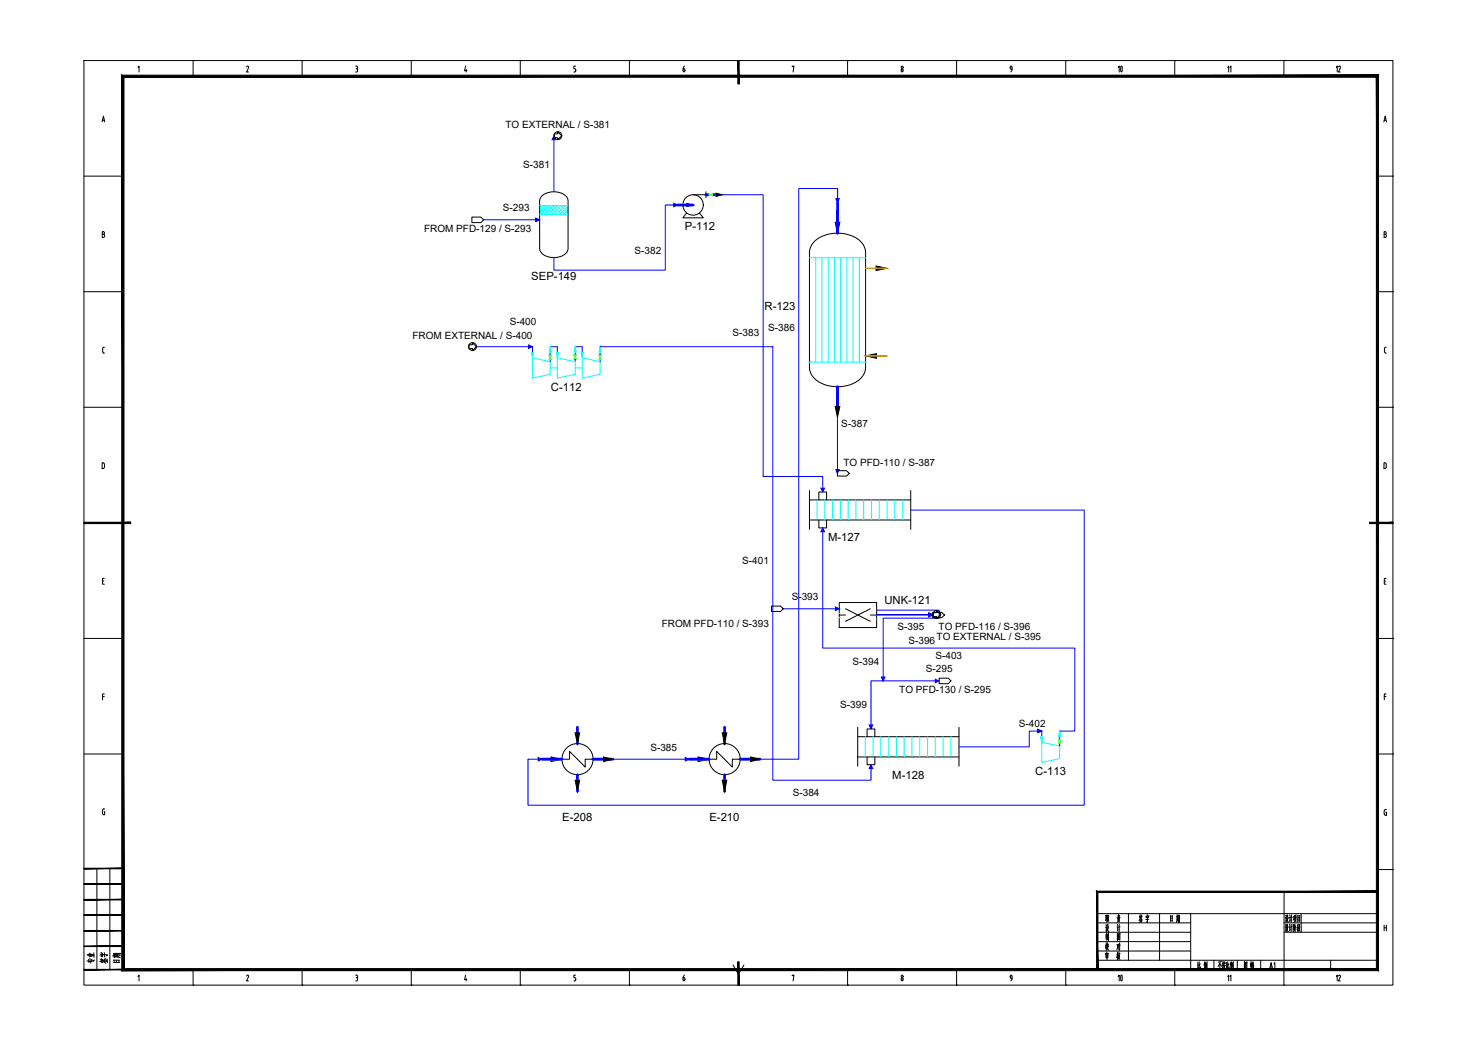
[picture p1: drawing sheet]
<svg xmlns="http://www.w3.org/2000/svg" width="420mm" height="297mm" viewBox="0 0 420 297" stroke-linecap="round" stroke-linejoin="round" font-family="sans-serif">
<g fill="none" stroke="#000" stroke-width=".28">
<path d="M23.9 17.2h372.1v262.8h-372.1zM39.2 19.2l.3-.4v1.7M54.9 17.2h.1M54.9 17.2v4.5M70.4 18.8l-.3 .2M70.4 18.8l.2 .2v.3M70.6 19.4l-.5 1.1h.5M85.9 17.2h.1M85.9 17.2v4.5M101.1 18.8h.3M101.2 19.5h.2M101.4 18.8l.3 .3-.3 .4"/>
<path d="M101.4 19.5l.3 .4M101.6 19.9v.2M116.9 17.2h.1M116.9 17.2v4.5M132.4 18.8l-.3 1.3h.6M132.5 19.7v.8M147.9 17.2h.1M147.9 17.2v4.5M163.6 18.8h-.5v.7l.5 .1v.5M178.9 17.2h.1M178.9 17.2v4.5M194.6 18.8l-.4 .7"/>
<path d="M194.7 19.9v.2M194.7 19.9l-.1-.3-.4-.1v.6M209.9 17.2h.1M225.2 19v-.2h.5l-.2 1.7M240.9 17.2h.1M240.9 17.2v4.5M256.7 19.9v.2M256.7 19.9l-.2-.4-.3 .6M271.9 17.2h.1M271.9 17.2v4.5M287.2 19.1l.3-.3 .2 .3M287.2 19.2l.3 .5"/>
<path d="M287.7 19.2v.5h-.3M287.7 19.6l-.4 .8M303 17.2h.1M303 17.2v4.5M334 17.2h.1M334 17.2v4.5M365 17.2h.1M365 17.2v4.5M29 34.7l.4-1.7 .4 1.7M29.1 34.2h.6M101.1 20.5h.3M101.7 20.1l-.3 .3"/>
<path d="M163.7 20.1l-.1 .3-.5 .1M194.2 20.1l.2 .3 .3-.3M256.2 20.1l.3 .3 .2-.3M393.4 34.7l.4-1.7 .4 1.7M393.5 34.2h.6M23.9 50.1h11.1M391.6 50.1h4.4M396 50.1h.1M29.1 66.6h.3M29.4 66.6l.3 .4-.3 .5M29.4 66.6l.3-.2v-.4l-.6-.1v1.6h.3M393.5 66.6h.3"/>
<path d="M393.8 66.6l.3 .4-.3 .5M393.8 66.6l.2-.2v-.4l-.5-.1v1.6h.3M23.9 82.9h11.1M29.2 100l.3 .4M29.4 98.7h.3M29.5 98.7l-.3 .2v1.1M391.6 82.9h4.4M393.6 100l.1 .3 .4 .1M394.1 98.7l-.5 .2v1.1M396 82.9h.1M23.9 115.8h11.1M29.4 100.4h.3"/>
<path d="M391.6 115.8h4.4M396 115.8h.1M29 131.6h.5l.2 .5v.8l-.7 .3zM393.4 131.6l.7 .2v.9l-.2 .4-.5 .1zM396 148.6h.1M29.2 165.2h.3M29.7 164.4h-.5v1.7h.5M393.5 165.2h.4M394 164.4h-.5v1.7h.5M23.9 181.5h11.1M29.2 198h.5M29.7 197.3h-.5v1.6"/>
<path d="M391.6 181.5h4.4M393.5 198h.5M394 197.3h-.5v1.6M396 181.5h.1M23.9 214.3h11.1M391.6 214.3h4.4M396 214.3h.1M29.2 231.1l.3 .5M29.4 229.9h.3M29.5 229.9l-.3 .3-.1 1M29.6 230.7h.1v.9h-.3M393.5 231.3l.3 .4"/>
<path d="M393.8 230.1h.4M393.8 230.1l-.2 .2-.1 1M393.9 230.9h.3v.9h-.4M27.5 246.9v28.7M31.2 246.9v28.7M311.9 259.7h79.7M320.8 259.7v13.3M326.1 260l.1 .3M329.6 259.7v13.3M334.9 260l-.1 1.4M338.5 259.7v15.9M365 253.5v26.5"/>
<path d="M369.9 259.7v5.3M391.6 247.2h4.4M396 247.2h.1M39.2 277.6l.3-.4v1.6M54.9 275.6v4.4M70.4 277.2l-.3 .2M70.4 277.2l.2 .2v.3M70.6 277.7l-.5 1.1h.5M85.9 275.6v4.4M101.1 277.2h.3M101.1 278.8h.3M101.2 277.9h.2"/>
<path d="M101.4 277.2l.2 .2v.3l-.2 .2 .3 .4M101.6 278.3v.2M101.7 278.4l-.3 .4M116.9 275.6v4.4M132.4 277.2l-.3 1.3h.6M132.5 278.1v.7M147.9 275.6v4.4M163.6 277.2h-.5v.7l.5 .1 .1 .3M163.6 278.3v.4l-.5 .1M178.9 275.6v4.4M194.6 277.2l-.4 .7M194.7 278.3v.2"/>
<path d="M194.7 278.3l-.1-.4h-.4l.1 .8h.3l.1-.3M208.4 274.3l1.5 2.6 1.6-2.6M225.2 277.4v-.2h.5l-.2 1.6M240.9 275.6v4.4M256.2 278.3l.3-.4 .2 .4M256.2 278.3l.3 .5 .2-.4M256.7 278.3v.2M271.9 275.6v4.4M287.2 277.5l.3-.3 .2 .3M287.2 277.6l.3 .5M287.7 277.6v.5h-.3M287.7 278.1l-.4 .7"/>
<path d="M303 275.6v4.4M311.9 273h79.7M311.9 262.3h26.6M311.9 265h26.6M311.9 267.7h26.6M311.9 270.3h26.6M324.1 261.5v.4M324.1 260l-.2 .9M324.1 260.5l.1 .3M324.3 260.8l.5 .7M324.3 261.5v.4M324.3 260.7l-.5 1"/>
<path d="M324.3 260.4l-.3 .1M324.4 261.2l-.3 .1M324.5 260.1l-.2 .6M324.5 260.5l.1 .3M324.5 261.5l-.1 .5M324.6 262l-.6 .2M324.7 260.4l-.3 .1M325.8 260.3v.5M326.2 261v1.2l-.2-.3M326.3 260.7l-.4 .1M326.4 260.7l-.2 .4M326.6 260.3l-.1 .4"/>
<path d="M326.6 260.4l-.8 .1M326.6 261.3l-.9 .1M332.8 260.3v1.6M333.1 261l-.3 .1M333.2 260.3l-.4 .1M333.2 261.7l-.4 .1M333.3 260.3l-.1 1.6M334 275.6v4.4M334.6 260v1.4M334.6 261.6l-.2 .5M334.8 261.6l.1 .3M334.8 260.8h-.2"/>
<path d="M334.8 261.1h-.2M335 260.4l-.5 .1M335 261.4l-.6 .1M335.1 260.2v1.1M335.3 261.2l-.2 .1-.1 .9M335.3 260.7l-.2 .1M335.3 260.2v2l-.1-.2M335.3 260.3h-.2M340.5 273.5v1.7M340.8 274.9l-.4 .5M340.8 274.2l-.3 .1M340.9 273.4v1.8l.2 .1h.2v-.5"/>
<path d="M341.2 273.9l-.3 .7M342.5 273.7v1.7M342.5 273.3l-.2 1M342.6 274.1l.2-.1-.2 1.3M342.6 274.4l.1 .3M342.7 273.7l-.2 .9M342.9 273.6l-.3 .1M343 273.9v.9M343.1 273.3v2.1l-.1-.3M345.1 273v2.6M346.8 273.8v1.6M346.9 273.4l-.6 1.3"/>
<path d="M346.9 274.1l.3 .5M347.2 273.3l-.9 .2M347.6 273.2v2.2l-.1-.3M347.7 274.3l-.3 .3M347.7 273.9l-.3 .1M347.8 273.6v.5M348 273.3l.1 .3M348 273.9l-.1 .9 .4 .6M348.1 274.4l-.4 1M348.3 273.7l-.5 .1M348.3 273.6l-.1 .4M348.3 274.4l-.6 .1"/>
<path d="M348.7 273.5v1.7M348.9 274.2l-.2 .1M349 274.9l-.4 .5M349 273.4v1.7l.2 .2h.2v-.5M349.4 273.9l-.4 .7M349.9 273.7v1.7M350 273.3l-.3 1M350 274.4l.2 .2M350.1 274.1l.2-.1-.3 1.2M350.2 273.7l-.2 .9M350.3 273.6l-.3 .1M350.4 273.8v1"/>
<path d="M350.6 273.3v2.1l-.2-.3M351.7 273v2.6M353.8 275.3v-1.9v2M353.8 275.2l.6 .1M354 274.1l.4 .5M354 274.8l.2 .3M354.1 274.6l.1 .2M354.1 273.7l-.2 .6M354.2 273.9h-.2M354.3 273.8l-.5 .9M354.5 273.4l-.1 2M354.5 273.5l-.7 .1"/>
<path d="M355.5 273.8v.9M355.6 273.3v2.1M355.8 273.8v.9l-.1-.1M355.8 273.9l-.3 .1M355.9 274.4v1M356 273.8v.6M356.1 274.5v.8M356.3 274.9h-.3M356.3 275.3l-.4 .1M356.3 273.8h-.3M356.3 273.8v.4M356.3 274.2h-.3"/>
<path d="M356.3 274.4l-.4 .1M356.3 273.5h-.4M356.4 274.4l-.1 1M365 262.3h26.6M365 265h26.6M365.4 262.8l.2 .4M365.5 260.2l.1 .3M365.5 263.5l-.2 .1M365.5 263.4v1M365.6 260.8l-.3 .1M365.6 260.8v1M365.7 264.1l-.3 .6"/>
<path d="M365.7 263.9l.4 .9h.2M365.7 261.5l-.2 .5M365.8 261.3l.5 .8M365.8 263.2l-.2 .6M365.8 262.7v.5M365.8 260.1l-.1 1M366 262.7v.7l.2 .1M366 262.8l-.2 .1M366 260.1v.6l.3 .1M366 260.2h-.2M366 263.7l-.3 .1M366.1 263.6l-.5 1.2"/>
<path d="M366.1 261l-.5 1.2M366.1 261.1h-.3M366.5 260.8h.2v1.1M366.6 262.7l.1 .5M366.6 260.1l.2 .4M366.6 263.4l-.2 .1M366.6 263.4v1.1M366.8 264.1l-.2 .5M366.8 261.5l-.2 .4M367.1 262.7v2.1M367.1 260v2.2M367.3 263.4l-.5 .2"/>
<path d="M367.4 260.8l-.6 .1M367.6 262.7v2.1M367.8 260.5v.9M367.8 262.9h-.2M367.8 262.8l-.1 1.3v-.2M367.9 260.5h-.2M368 261.2l-.4 .3M368 263.6l-.3 1.2M368 260.5v1.1M368.1 262.9l.4 .8M368.1 262.7l-.3 1M368.2 263.5v1.3"/>
<path d="M368.2 260.8l-.3 1.4M368.2 260.2v.4M368.2 261.6l.3 .5M368.5 260.6l-.5 .1M368.5 260.5l-.1 1.1M368.5 260.1l-.5 .1M368.8 262.9v1.8M368.9 260.1v1.9M369 263.6l-.2 .1M369 263.3h-.2M369 263.9l-.3 .2M369 262.7l-.2 .3"/>
<path d="M369.2 263.9l.4 .8M369.3 262.7l-.2 1M369.4 263.4l.2 .1M369.4 261.2l-.5 .1M369.4 260.8h-.5M369.4 262.9h-.1M369.4 262.8v.6M369.5 263.7l-.5 1.1M369.5 261.7l-.6 .1M369.5 263.7l-.3 .1M369.5 260.3l-.6 .1M369.5 260.2v1.8"/>
<path d="M378.3 273v2.6M393.5 263v1.6M393.5 263.7h.6M394.1 263v1.6M54.9 280h.1M85.9 280h.1M116.9 280h.1M147.9 280h.1M178.9 280h.1M209.9 280h.1M240.9 280h.1M271.9 280h.1"/>
<path d="M303 280h.1M334 280h.1M365 280h.1"/>
<circle cx="256.4" cy="19.1" r=".32"/>
<circle cx="256.4" cy="277.5" r=".32"/>
</g>
<g fill="#000" stroke="#000" stroke-width=".28">
<path d="M209.7 17.2l.4 6.7v-6.7zM209.7 17.2l.4 6.7h-.4z"/>
<path d="M34.6 21.4l.6 253.9v-253.3zM34.6 21.4l.6 253.9-.6 .6zM34.6 275.9l356.7-.6h-356.1zM34.6 275.9l356.7-.6 .6 .6zM391.3 22v253.3l.6 .6zM391.9 21.4v254.5l-.6-253.9zM35.2 22h356.1l.6-.6zM34.6 21.4h357.3l-356.7 .6z"/>
<path d="M23.9 148.4v.4l13.3-.4zM23.9 148.8l13.3-.4v.4z"/>
<path d="M389.4 148.8h6.6v-.4zM389.4 148.4h6.6l-6.6 .4z"/>
<path d="M23.9 255.8h11.1v-.2zM23.9 255.6h11.1l-11.1 .2z"/>
<path d="M23.9 251.4h11.1v-.2zM23.9 251.2h11.1l-11.1 .2z"/>
<path d="M23.9 247h11.1v-.2zM23.9 246.8h11.1l-11.1 .2z"/>
<path d="M312.1 253.7h79.5v-.4zM311.7 253.3h79.9l-79.5 .4zM311.7 253.3l.4 22.3v-21.9zM311.7 253.3l.4 22.3h-.4z"/>
<path d="M23.9 275.7h11.1v-.2zM23.9 275.5h11.1l-11.1 .2z"/>
<path d="M23.9 269.1h11.1v-.2zM23.9 268.9h11.1l-11.1 .2z"/>
<path d="M23.9 264.7h11.1v-.2zM23.9 264.5h11.1l-11.1 .2z"/>
<path d="M23.9 260.2h11.1v-.2zM23.9 260h11.1l-11.1 .2z"/>
<path d="M209.7 273.4v6.6h.4zM209.7 273.4h.4v6.6z"/>
</g>
<g fill="none" stroke="#000" stroke-width=".28">
<path d="M154.1 55.7a5.4 5.4 0 0 1 7.1 .4l.3 1v13.6a3.6 3.6 0 0 1-4 2.5 3.6 3.6 0 0 1-4.1-2.5v-13.6l.1-.6zM197 55.4h3.7M200.7 54.5v1.7M195.2 60.5l-1.1 1.4h5.8l-1.1-1.4M231.4 68.8a10.3 10.3 0 0 1 13.4 0 4.6 4.6 0 0 1 1.3 2.9v32.8a5.8 5.8 0 0 1-4.7 5 10 10 0 0 1-10.6-2.7l-.6-1.5-.1-.8v-32.8a4.6 4.6 0 0 1 1.3-2.9zM230.1 139.4v11.1M258.9 139.4v11.1M230.1 147.8h28.8M230.1 142.1h28.8M232.8 142.1v-2.2h2.2v2.2M232.8 147.8v2.3h2.2v-2.3M159.7 215.8h2.2v-2.2l4.5 4.4v-2.2h2.2"/>
<path d="M201.5 215.8h2.2v-2.2l4.5 4.4v-2.2h2.2M243.8 215.2h28.8M243.8 206.7v11.1M243.8 209.4h28.8M246.5 209.4v-2.2h2.2v2.2M246.5 215.2v2.2h2.2v-2.2M272.6 206.7v11.1"/>
<circle cx="197" cy="58.3" r="2.9"/>
<circle cx="164.2" cy="215.8" r="4.4"/>
<circle cx="206" cy="215.8" r="4.4"/>
</g>
<g fill="none" stroke="#0ff" stroke-width=".28">
<path d="M153.4 59.1l1.9 1.9M153.4 58.4h8.1M153.8 58.4l2.6 2.6M154 58.4l-.6 .6M154.9 58.4l2.6 2.6M155.1 58.4l-1.7 1.7M156 58.4l2.6 2.6M156.2 58.4l-2.6 2.6M157.1 58.4l2.6 2.6M157.3 58.4l-2.6 2.6M158.2 58.4l2.6 2.6M158.4 58.4l-2.6 2.6"/>
<path d="M159.3 58.4l2.2 2.2M159.5 58.4l-2.6 2.6M160.4 58.4l1.1 1.1M160.6 58.4l-2.6 2.6M161.5 58.6l-2.4 2.4M161.5 59.7l-1.3 1.3M161.5 58.4h.1M153.4 60.2l.8 .8M153.4 61h8.1M161.5 60.8l-.2 .2M230.1 73.3h16M231.9 73.3v29.6"/>
<path d="M233.7 73.3v29.6M235.4 73.3v29.6M237.2 73.3v29.6M239 73.3v29.6M240.7 73.3v29.6M242.5 73.3v29.6M244.3 73.3v29.6M230.1 102.9h16M232.3 142.1v5.7M234.5 142.1v5.7M236.7 142.1v5.7M238.9 142.1v5.7"/>
<path d="M241.1 142.1v5.7M243.3 142.1v5.7M245.5 142.1v5.7M247.8 142.1v5.7M250 142.1v5.7M252.2 142.1v5.7M254.4 142.1v5.7M256.6 142.1v5.7M246 209.4v5.8M248.2 209.4v5.8M250.4 209.4v5.8M252.6 209.4v5.8"/>
<path d="M254.8 209.4v5.8M257 209.4v5.8M259.2 209.4v5.8M261.5 209.4v5.8M263.7 209.4v5.8M265.9 209.4v5.8M268.1 209.4v5.8M270.3 209.4v5.8"/>
</g>
<g fill="none" stroke="#00f" stroke-width=".8">
<path d="M192.6 58.3h4.4M200.7 55.4h.9M202.6 55.4h1M238.1 57.6v8.7M238.1 109.9v5.7M154.1 215.8h5.6M164.2 206.7v4.7M168.6 215.8h5.6M195.9 215.8h5.6M206 206.7v4.7M210.4 215.8h5.6M164.2 220.2v4.7"/>
<path d="M206 220.2v4.7"/>
</g>
<g fill="#000" stroke="#000" stroke-width=".28">
<path d="M195.2 57.8l1.8 .5-1.8 .4zM203.6 54.9l1.8 .5-1.8 .4zM237.4 63.2h1.3l-.6 3.1zM249 75.6l3.1 .7-3.1 .6zM237.4 115.6h1.3l-.6 3zM246.1 101.2l3.1-.7v1.3zM156.6 215.2l3.1 .6-3.1 .7zM163.5 208.3h1.3l-.6 3.1zM171.6 215.2l2.6 .6-2.6 .7zM198.4 215.2l3.1 .6-3.1 .7zM205.3 208.3h1.3l-.6 3.1zM213.4 215.2l2.6 .6-2.6 .7z"/>
<path d="M163.5 221.8h1.3l-.6 3.1zM205.3 221.8h1.3l-.6 3.1z"/>
</g>
<path d="M246.1 76.3h6M246.1 101.2h6h-2.9" fill="none" stroke="#ffbf00" stroke-width=".38"/>
<!-- layer: equipment_outline -->
<path d="M238.6 171.3h10.6v7.1h-10.6z" fill="none" stroke="#000" stroke-width=".28"/>
<!-- layer: internal_symbol -->
<path d="M240.4 173l7 3.6M247.4 173l-7 3.6" fill="none" stroke="#000" stroke-width=".28"/>
<!-- layer: process_line -->
<path d="M238.6 174.8h1.8M247.4 174.8h1.8" fill="none" stroke="#000" stroke-width=".28"/>
<!-- layer: EQUIPMENT -->
<g fill="none" stroke="#0ff" stroke-width=".28">
<path d="M163.5 98.5v1M151.4 100.2v7.3l5-1.1v-3.6l-5-1.1M156.4 104.6h2M158.4 101.7l5.1 1.1v3.6l-5.1 1.1zM163.5 104.6h2M165.5 101.7l5.1 1.1v3.6l-5.1 1.1zM165.5 100.2v1.5M238.6 173h.1M238.6 174.3h.1M238.6 175.6h.1M249.2 173.4h.1M249.2 174.7h.1"/>
<path d="M249.2 176h.1M296.1 211l5.1 1.1v3.5l-5.1 1.1zM296.1 209.5v1.5"/>
</g>
<path d="M151.4 98.5v1.7M163.5 99.5v1.4M163.5 98.5h2v1.7M170.6 98.5v2.5M156.4 101v-2.5h2v3.2M156.4 102.1v.7M163.5 102.1v.7M170.6 102.1v.7M296.1 207.8v1.7M301.2 207.8v2.4M301.2 211.4v.7" fill="none" stroke="#00f" stroke-width=".28"/>
<path d="M156.1 101h.7l-.7 1.1h.7zM163.2 100.9h.7l-.7 1.2h.7zM170.3 101h.6l-.6 1.1h.6zM300.8 210.2h.8l-.8 1.2h.8z" fill="none" stroke="#0f0" stroke-width=".28"/>
<g fill="#0ff" stroke="#0ff" stroke-width=".28">
<path d="M295.8 209.5h.6l-.3 1.5z"/>
<path d="M301.2 207.8l.3 1.5h-.6z"/>
<path d="M151 100.2h.7l-.3 1.5z"/>
<path d="M156.4 98.5l.3 1.6h-.6z"/>
<path d="M158.1 100.2h.7l-.4 1.5z"/>
<path d="M165.2 100.2h.6l-.3 1.5z"/>
<path d="M170.6 98.5l.3 1.6h-.6z"/>
<path d="M163.5 98.5l.3 1.6h-.6z"/>
</g>
<path d="M201.6 55.1v.6l1-.6v.6zM202.1 55.4h.1" fill="none" stroke="#0f0" stroke-width=".28"/>
<!-- layer: STREAM -->
<g fill="none" stroke="#00f" stroke-width=".28">
<path d="M157.5 38.6v15.9M192.6 58.3h-3.5v18.5h-31.6v-3.6M205.4 55.4h11.5v80.1h17v4.4M238.1 57.6v-4h-11v162.2h-11.1M137.5 62.5h15.9M135.4 98.5h16M170.6 98.5h49.1v123.3h27.9v-4.4M238.1 118.6v16M233.9 150.1v34.1h71.6v23.6h-4.3M258.9 145h49.3v83.9h-158.1v-13.1h4M222.7 173h15.9M249.2 173.4h17.8v2.3h-15.9v17.8"/>
<path d="M249.2 174.7h16M249.2 174.8h16M251.1 193.5h-3.5v13.7M251.1 193.5h15.9M174.2 215.8h21.7M296.1 207.8h-3.5v4.5h-20"/>
</g>
<!-- layer: STREAM_ARROW -->
<g fill="#00f" stroke="#00f" stroke-width=".28">
<path d="M152.3 62l1.1 .5-1.1 .5z"/>
<path d="M265.9 193.1l1.1 .4-1.1 .5z"/>
<path d="M157.5 38.6l.5 1.1h-1z"/>
<path d="M191.5 57.8l1.1 .5-1.1 .5z"/>
<path d="M233.4 138.8h1l-.5 1.1z"/>
<path d="M153 215.3l1.1 .5-1.1 .5z"/>
<path d="M194.8 215.3l1.1 .5-1.1 .5z"/>
<path d="M237.6 56.5h1l-.5 1.1z"/>
<path d="M237.6 133.5h1l-.5 1.1z"/>
<path d="M237.5 172.5l1.1 .5-1.1 .6z"/>
<path d="M250.6 192.4h1l-.5 1.1z"/>
<path d="M264 174.2l1.2 .5-1.2 .5z"/>
<path d="M264 174.3l1.2 .5-1.2 .5z"/>
<path d="M247.1 206.1h1l-.5 1.1z"/>
<path d="M150.2 98.1l1.2 .4-1.2 .5z"/>
<path d="M247.6 217.4l.5 1.1h-1z"/>
<path d="M295 207.3l1.1 .5-1.1 .5z"/>
<path d="M233.9 150.1l.5 1.1h-1z"/>
</g>
<!-- layer: CONNECTOR -->
<g fill="none" stroke="#000" stroke-width=".28">
<path d="M157.6 38h1v-.5l1.1 1.1-1.1 1.1v-.6h-1zM134.1 61.7h2.6l.8 .8-.8 .8h-2.6zM133.3 98h1v-.6l1.1 1.1-1.1 1.1v-.5h-1zM238.1 133.8h2.6l.8 .8-.8 .7h-2.6zM219.3 172.3h2.6l.8 .7-.8 .8h-2.6zM265.2 174.1h2.5l.8 .7-.8 .8h-2.5zM265.3 174.1h1v-.5l1.1 1.1-1.1 1.1v-.6h-1zM267 192.8h2.6l.7 .7-.7 .8h-2.6z"/>
<circle cx="158.6" cy="38.6" r="1.12"/>
<circle cx="134.3" cy="98.5" r="1.12"/>
<circle cx="266.3" cy="174.7" r="1.12"/>
</g>
<text font-size="6.6" x="315.7" y="280.8">10</text>
<text font-size="6.2" x="315.7" y="22.2">10</text>
<text font-size="5.7" x="30.7" y="274.8">日期</text>
<g font-size="5.3">
<text x="312.9" y="266">设 计</text>
<text x="313.3" y="268.5">制 图</text>
<text x="27.9" y="274.8" transform="rotate(-90 27.9 274.8)">专业</text>
<text x="312.9" y="271.3">校 对</text>
</g>
<g font-size="4.4">
<text x="382.1" y="21.9" transform="rotate(-90 382.1 21.9)">12</text>
<text x="363.4" y="276.6" transform="rotate(-90 363.4 276.6)">A1</text>
<text x="382.1" y="280.1" transform="rotate(-90 382.1 280.1)">12</text>
</g>
<g font-size="3.5">
<text x="350.7" y="21.9" transform="rotate(-90 350.7 21.9)">11</text>
<text x="350.7" y="280.1" transform="rotate(-90 350.7 280.1)">11</text>
</g>
<g font-size="3.2">
<text x="194.7" y="65.4">P-112</text>
<text x="151" y="79.5">SEP-149</text>
<text x="217.4" y="88.1">R-123</text>
<text x="156.6" y="111">C-112</text>
<text x="235.4" y="153.7">M-127</text>
<text x="251.4" y="171.6">UNK-121</text>
<text x="253.6" y="221.3">M-128</text>
<text x="294.3" y="220.3">C-113</text>
<text x="159.8" y="233.4">E-208</text>
<text x="201.7" y="233.4">E-210</text>
</g>
<g font-size="2.8">
<text x="143.7" y="36.4">TO EXTERNAL / S-381</text>
<text x="148.7" y="47.9">S-381</text>
<text x="143" y="60.1">S-293</text>
<text x="120.6" y="66">FROM PFD-129 / S-293</text>
<text x="180.4" y="72.1">S-382</text>
<text x="144.9" y="92.4">S-400</text>
<text x="208.3" y="95.4">S-383</text>
<text x="218.4" y="94.1">S-386</text>
<text x="117.2" y="96.3">FROM EXTERNAL / S-400</text>
<text x="239.2" y="121.3">S-387</text>
<text x="239.8" y="132.4">TO PFD-110 / S-387</text>
<text x="211" y="160.2">S-401</text>
<text x="225.1" y="170.6">S-393</text>
<text x="188.1" y="178.2">FROM PFD-110 / S-393</text>
<text x="255.2" y="179.1">S-395</text>
<text x="266.8" y="179.1">TO PFD-116 / S-396</text>
<text x="258.3" y="183">S-396</text>
<text x="266.3" y="182">TO EXTERNAL / S-395</text>
<text x="242.4" y="189.1">S-394</text>
<text x="263.2" y="190.9">S-295</text>
<text x="265.9" y="187.4">S-403</text>
<text x="255.6" y="197.1">TO PFD-130 / S-295</text>
<text x="238.9" y="201.1">S-399</text>
<text x="289.7" y="206.7">S-402</text>
<text x="184.9" y="213.4">S-385</text>
<text x="225.4" y="226.2">S-384</text>
</g>
</svg>
